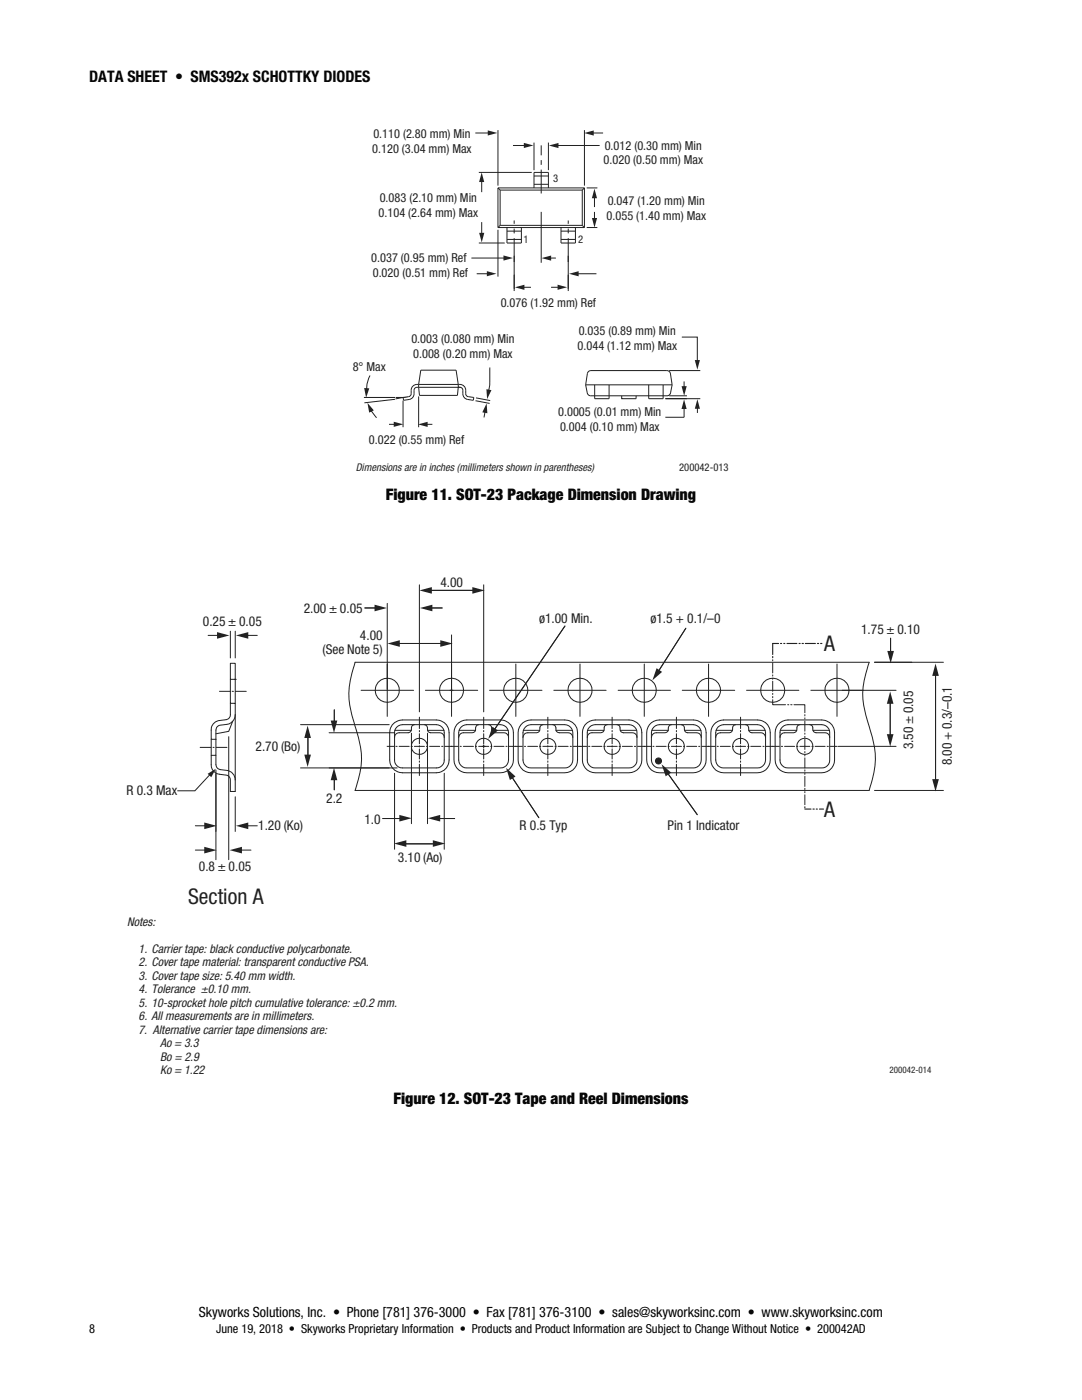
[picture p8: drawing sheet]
<svg xmlns="http://www.w3.org/2000/svg" width="216mm" height="279mm" viewBox="0 0 216 279" stroke-linecap="round" stroke-linejoin="round" font-family="sans-serif">
<g fill="none" stroke="#231f20" stroke-width=".2">
<path d="M99.4 37.5v7.9M99.4 37.5l.4 .4M99.4 37.5h17.2M99.8 37.9v7.1M99.8 37.9h16.4M106.6 37.5v-3.1h2.8v3.1M106.6 35.1h2.8M106.6 36.8h2.8M116.2 37.9v7.1M116.6 37.5v7.9M116.6 37.5l-.4 .4M99.4 45.4h17.2"/>
<path d="M99.8 45h16.4M99.8 45l-.4 .4M101.2 47.8h2.8M101.2 46.1h2.8M104 45.4v3.1h-2.8v-3.1M111.9 45.4v3.1h2.9v-3.1M111.9 47.8h2.9M111.9 46.1h2.9M116.2 45l.4 .4M82.5 76.9l.7-.2h8.6a1.35 1.35 0 0 1 1.1 1.9l.3 .5 1.3 .2-.1 .6a1.97 1.97 0 0 1-1.9-.7l-.2-1.6-.5-.3h-8.6l-.5 .3-.1 .3a1.38 1.38 0 0 1-1 1.8l-1.1 .2-.1-.6 1.4-.2 .2-.5a1.57 1.57 0 0 1 .5-1.7zM83.5 76.7l.5-2.8h7l.4 3.4h.5M83.5 76.7l.2 2.2h7.6l.1-1.6"/>
<path d="M116.9 76.8h17.2M118.7 76.8v2.8h2.8v-2.8M124.1 79v.6h2.8v-.6M129.4 76.8v2.8h2.9v-2.8M134.1 76.8l-.3-2.2a.72 .72 0 0 0-.7-.6h-15.2a.72 .72 0 0 0-.7 .6l-.3 2.2M134.1 76.8l-.3 1.6a.72 .72 0 0 1-.7 .6h-15.2a.72 .72 0 0 1-.7-.6l-.3-1.6M139.2 81.2v1.2"/>
</g>
<path d="M139.2 79.7l.5 1.9h-1.1z" fill="#231f20"/>
<path d="M136 67.3h3.1v4.9" fill="none" stroke="#231f20" stroke-width=".2"/>
<path d="M138.6 71.9h1.1l-.6 1.9z" fill="#231f20"/>
<path d="M132.8 79.6h6.9M133.5 74h6.2M74 81.8l1.1 1.6" fill="none" stroke="#231f20" stroke-width=".2"/>
<path d="M73.3 80.4l1.3 1.5-.9 .4z" fill="#231f20"/>
<path d="M73.8 74.9l-.5 1.4-.2 1.5" fill="none" stroke="#231f20" stroke-width=".2"/>
<path d="M72.7 77.4l1 .1-.6 1.9z" fill="#231f20"/>
<path d="M118.6 39.2v2.1M72.6 79.3h6.3M78.8 79.7l-6.1 .7M79 79.3h1.4l-1.5 .3" fill="none" stroke="#231f20" stroke-width=".2"/>
<path d="M118.6 37.7l.5 1.9h-1z" fill="#231f20"/>
<path d="M118.6 42.3v1.6" fill="none" stroke="#231f20" stroke-width=".2"/>
<path d="M118.1 43.5h1l-.5 1.9z" fill="#231f20"/>
<path d="M117.1 37.5h2.1M117.1 45.4h2.1M97.7 73.3v3.5l-.2 1.3" fill="none" stroke="#231f20" stroke-width=".2"/>
<path d="M97.1 77.7l1 .2-.9 1.7z" fill="#231f20"/>
<path d="M96.8 82l-.2 1.3" fill="none" stroke="#231f20" stroke-width=".2"/>
<path d="M97.1 80.5l.1 2-1-.2z" fill="#231f20"/>
<path d="M94.9 80l2.8 .5M95 79.4l2.8 .5M85 84.7h1.3" fill="none" stroke="#231f20" stroke-width=".2"/>
<path d="M83.4 84.7l1.9-.5v1z" fill="#231f20"/>
<path d="M77.6 84.7h1.3" fill="none" stroke="#231f20" stroke-width=".2"/>
<path d="M78.6 84.2l1.9 .5-1.9 .5z" fill="#231f20"/>
<path d="M80.4 79.9v5.4M83.5 79.1v6.2M136.5 81.3v2h-3.7" fill="none" stroke="#231f20" stroke-width=".2"/>
<path d="M136.5 79.7l.5 1.9h-1z" fill="#231f20"/>
<path d="M136.5 76.1v1.3" fill="none" stroke="#231f20" stroke-width=".2"/>
<path d="M136 77.1h1l-.5 1.9z" fill="#231f20"/>
<path d="M110 57.3h1.6M132.8 79.6h4.3M133.5 79h3.6" fill="none" stroke="#231f20" stroke-width=".2"/>
<path d="M111.3 56.8l1.9 .5-1.9 .5z" fill="#231f20"/>
<path d="M104.3 57.3h1.6" fill="none" stroke="#231f20" stroke-width=".2"/>
<path d="M102.7 57.3l1.9-.5v1.1z" fill="#231f20"/>
<path d="M102.6 51v7.1M113.4 51v7.1M115.1 54.6h3.9" fill="none" stroke="#231f20" stroke-width=".2"/>
<path d="M113.6 54.6l1.9-.5v1.1z" fill="#231f20"/>
<path d="M94.1 51.5h6.7" fill="none" stroke="#231f20" stroke-width=".2"/>
<path d="M100.5 51l1.9 .5-1.9 .5z" fill="#231f20"/>
<path d="M95.1 54.6h2.4M108 42.3v10.1M113.4 54.8v2.9" fill="none" stroke="#231f20" stroke-width=".2"/>
<path d="M97.1 54.1l2 .5-2 .5z" fill="#231f20"/>
<path d="M109.6 51.5h1.3" fill="none" stroke="#231f20" stroke-width=".2"/>
<path d="M108.1 51.5l1.9-.5v1z" fill="#231f20"/>
<path d="M96.1 36v2.3M99.4 45.9v9.3M102.6 54.8v2.9" fill="none" stroke="#231f20" stroke-width=".2"/>
<path d="M108 38.6v-9.6M102.6 52.3v-8.3M113.4 52.3v-8.3" fill="none" stroke="#231f20" stroke-width=".2" stroke-dasharray="4.8 1 1 1" stroke-linecap="butt"/>
<path d="M96.1 34.4l.5 1.9h-1z" fill="#231f20"/>
<path d="M96.1 44.3v2.5" fill="none" stroke="#231f20" stroke-width=".2"/>
<path d="M95.6 46.5h1l-.5 1.9z" fill="#231f20"/>
<path d="M94.9 26.5h2.8M95.5 34.4h10.6M95.5 48.5h5.2" fill="none" stroke="#231f20" stroke-width=".2"/>
<path d="M97.3 26l1.9 .5-1.9 .5z" fill="#231f20"/>
<path d="M118.1 26.5h2.2" fill="none" stroke="#231f20" stroke-width=".2"/>
<path d="M116.6 26.5l1.9-.5v1.1z" fill="#231f20"/>
<path d="M99.4 26v11.1M111.1 29h8.5M116.6 26v11.1" fill="none" stroke="#231f20" stroke-width=".2"/>
<path d="M109.5 29l1.9-.5v1.1z" fill="#231f20"/>
<path d="M102.4 29h2.5" fill="none" stroke="#231f20" stroke-width=".2"/>
<path d="M104.5 28.5l1.9 .5-1.9 .5z" fill="#231f20"/>
<path d="M106.6 28.5v5.5M109.4 28.5v5.5" fill="none" stroke="#231f20" stroke-width=".2"/>
<path d="M78.6 168.3l2.5-.6v1.3z" fill="#231f20"/>
<path d="M79.7 168.4h7.5" fill="none" stroke="#231f20" stroke-width=".2"/>
<g fill="#231f20">
<path d="M86.4 167.7l2.4 .6-2.4 .7z"/>
<path d="M66 143.8h1.3l-.7 2.5z"/>
</g>
<path d="M66.7 141.6v2.8M66.7 154.9v2.8" fill="none" stroke="#231f20" stroke-width=".2"/>
<g fill="#231f20">
<path d="M66.6 153.2l.7 2.5h-1.3z"/>
<path d="M60.7 150.6h1.3l-.6 2.5z"/>
</g>
<path d="M61.4 146.5v4.8" fill="none" stroke="#231f20" stroke-width=".2"/>
<g fill="#231f20">
<path d="M61.4 144.8l.6 2.5h-1.3z"/>
<path d="M85.4 163.3l2.4-.7v1.4z"/>
</g>
<path d="M76.4 163.4h4.2M86.5 163.4h4.2" fill="none" stroke="#231f20" stroke-width=".2"/>
<g fill="#231f20">
<path d="M79.7 162.6l2.5 .7-2.5 .7z"/>
<path d="M83.8 121.3l2.5-.6v1.3z"/>
</g>
<path d="M72.8 121.3h3M85.3 121.3h3" fill="none" stroke="#231f20" stroke-width=".2"/>
<g fill="#231f20">
<path d="M74.7 120.7l2.5 .6-2.5 .7z"/>
<path d="M177.6 138l.7 2.5h-1.3z"/>
</g>
<path d="M177.6 139.4v7.9" fill="none" stroke="#231f20" stroke-width=".2"/>
<g fill="#231f20">
<path d="M177 146.5h1.3l-.7 2.5z"/>
<path d="M186.7 132.4l.6 2.5h-1.3z"/>
</g>
<path d="M186.7 133.5v22.8" fill="none" stroke="#231f20" stroke-width=".2"/>
<g fill="#231f20">
<path d="M186 155.5h1.3l-.6 2.5z"/>
<path d="M83.7 117.8l2.5-.6v1.3z"/>
</g>
<path d="M85.6 117.8h9.4" fill="none" stroke="#231f20" stroke-width=".2"/>
<g fill="#231f20">
<path d="M94.2 117.2l2.5 .6-2.5 .7z"/>
<path d="M77.3 128.4l2.5-.6v1.3z"/>
</g>
<path d="M79.2 128.4h9.4" fill="none" stroke="#231f20" stroke-width=".2"/>
<g fill="#231f20">
<path d="M87.9 127.8l2.4 .6-2.4 .7z"/>
<path d="M177.1 129.9h1.3l-.7 2.5z"/>
</g>
<path d="M41.5 126.8h2.9M49.1 126.8h2.2M177.7 127.3v3.5" fill="none" stroke="#231f20" stroke-width=".2"/>
<g fill="#231f20">
<path d="M47.1 126.8l2.4-.6v1.3z"/>
<path d="M43.3 126.2l2.5 .6-2.5 .7z"/>
</g>
<path d="M39 164.8h2.9M49.1 164.8h2.2" fill="none" stroke="#231f20" stroke-width=".2"/>
<g fill="#231f20">
<path d="M47.1 164.8l2.4-.6v1.3z"/>
<path d="M40.8 164.2l2.4 .6-2.4 .7z"/>
</g>
<path d="M39 169.7h2.9M47.8 169.7h2.3" fill="none" stroke="#231f20" stroke-width=".2"/>
<g fill="#231f20">
<path d="M45.8 169.7l2.5-.7v1.3z"/>
<path d="M40.8 169l2.4 .7-2.4 .6z"/>
<path d="M112.7 124.9l-14.2 20.9z"/>
</g>
<path d="M112.7 124.9l-14.2 20.9" fill="none" stroke="#231f20" stroke-width=".2"/>
<g fill="#231f20">
<path d="M98.3 145l1.1 .8-2 1.6z"/>
<path d="M136.9 125.4l-5.6 8.7z"/>
</g>
<path d="M136.9 125.4l-5.6 8.7" fill="none" stroke="#231f20" stroke-width=".2"/>
<g fill="#231f20">
<path d="M131 133.4l1.1 .7-1.9 1.7z"/>
<path d="M133.1 154.2l6 8.4z"/>
</g>
<path d="M133.1 154.2l6 8.4" fill="none" stroke="#231f20" stroke-width=".2"/>
<g fill="#231f20">
<path d="M132 152.5l1.9 1.7-1.1 .7z"/>
<path d="M102.1 154.9l5.4 8.3z"/>
</g>
<path d="M102.1 154.9l5.4 8.3" fill="none" stroke="#231f20" stroke-width=".2"/>
<g fill="#231f20">
<path d="M101 153.2l1.9 1.8-1.2 .7z"/>
<path d="M41.4 154.4l1.7-1-.9 1.7z"/>
</g>
<g fill="none" stroke="#231f20" stroke-width=".2">
<path d="M83.7 116.7v25.4M96.5 116.7v25.4M43.8 138h2.1M46 126v5.3M46 135.6v4.8h.9v2.3M46 132.4h.9v3.2h-.9zM46.3 138h.3M46.9 126v5.3M46.9 135.6h.1M46.9 135.6v4.8M47 138h2.1M70.9 132.2h102.5a16.6 16.6 0 0 0 0 12.7 16.7 16.7 0 0 1 .4 11.4l-.4 1.5h-102.5a16.6 16.6 0 0 0 0-12.9 16.6 16.6 0 0 1-.5-11.3z"/>
<path d="M72.1 137.8h10.4M77.3 120.4v22.6M84.9 137.8h10.4M90.1 126.7v16.3M97.7 137.8h10.4M102.9 132.5v10.5M110.5 137.8h10.4M115.7 132.5v10.5M123.3 137.8h10.5M128.6 132.5v10.5M136.1 137.8h10.5M141.4 132.5v10.5"/>
<path d="M149 137.8h10.4M154.2 139.6v1h2.5M154.2 131.7v.2M154.2 132.3v2M154.2 134.7v.2M154.2 135.3v.3M154.2 136v2M154.2 138.4v.2M154.2 139v.3M161.8 137.8h17M167 132.5v10.5M174.5 132.2h13.7"/>
<path d="M39.9 149.2h2.2M42.1 147.5v3.2M42.3 154.2l-3.4 3.6h-3.5M42.5 149.2h.2M43.1 153.7v17.9M43.1 147.5v3.2h-1a3.5 3.5 0 0 0 .5 3.2 3.3 3.3 0 0 0 2.8 .9l.5 .6 .1 2.6h.9v-2.3a1.92 1.92 0 0 0-1.6-1.9l-1.6-.3a.98 .98 0 0 1-.6-.9v-1.9M43.1 149.2h2.2M45.6 147v24.6M46 140.4l-.1 2.6a.96 .96 0 0 1-.8 .6 2.83 2.83 0 0 0-2.8 1.2l-.1 .4-.1 2.3h1M46.4 144l-.8 2-2.5 .4M46.9 159v6.9M46.9 142.7v13"/>
<path d="M46.9 142.7a1.96 1.96 0 0 1-1.6 1.9l-1.6 .2a.97 .97 0 0 0-.6 .9v1.8M60 144.6h17.7M65.7 146.2h12.9M77.2 149h1.4M78.5 144.4a2.85 2.85 0 0 1 1.8-.7h6.8a2.53 2.53 0 0 1 2.5 2.5v5.5a2.55 2.55 0 0 1-2.5 2.5h-6.8a2.55 2.55 0 0 1-2.5-2.5v-5.5a2.57 2.57 0 0 1 .7-1.8zM78.7 154.3v15.2M78.8 145.8h3.3M79 149h.2M79.2 145.1l.3-.3 .8-.2h6.8a1.6 1.6 0 0 1 1.5 1.6v5.5a1.55 1.55 0 0 1-1.5 1.6h-6.8a1.55 1.55 0 0 1-1.6-1.6v-5.5l.1-.4zM79.2 153.3h-19.2M79.6 149h2M82 149h.3"/>
<path d="M82.1 146.3v18.1M82.7 149h2M82.7 144.6a.7 .7 0 0 0-.6 1 .66 .66 0 0 1-.7 .6h-1.7a.91 .91 0 0 0-1 1M83.7 143.1v2.3M83.7 145.8v.2M83.7 146.4v2M83.7 148.8v.3M83.7 149.5v2M83.7 151.9v.2M83.7 152.5v2.3M84.7 144.6a.96 .96 0 0 1 .6 1.3l.6 .3h1.8a.91 .91 0 0 1 .9 1M85.1 149h.2"/>
<path d="M85.3 145.8h3.3M85.3 146.3v18.1M85.7 149h2M88.1 149h.3M88.6 154.3v15.2M88.8 149h2.6M91.1 144.6a2.77 2.77 0 0 1 2-.9h6.8a2.57 2.57 0 0 1 2.5 2.5v5.5a2.62 2.62 0 0 1-2.5 2.5h-6.8a2.56 2.56 0 0 1-2.5-2.5v-5.5l.1-.5zM91.6 145.8h3.3M91.8 149h.2M92 145.1l.3-.3 .8-.2h6.8a1.6 1.6 0 0 1 1.6 1.6v5.5a1.55 1.55 0 0 1-1.6 1.6h-6.8a1.6 1.6 0 0 1-1.6-1.6v-5.5l.3-.8zM92.5 149h2M94.9 149h.2"/>
<path d="M95.5 149h2M95.5 144.6a.96 .96 0 0 0-.6 1.3l-.7 .3h-1.7a.95 .95 0 0 0-1 1M96.5 143.1v2.3M96.5 145.8v.2M96.5 146.4v2M96.5 148.7v.5M96.5 149.5v2M96.5 151.9v.2M96.5 152.5v2.3M97.5 144.6a.73 .73 0 0 1 .6 1 .66 .66 0 0 0 .7 .6h1.7a.91 .91 0 0 1 1 1M97.9 149h.2M98.1 145.8h3.3"/>
<path d="M98.6 149h2M101 149h.2M104 144.6a2.63 2.63 0 0 1 2-.9h6.7a2.51 2.51 0 0 1 2.5 2.5v5.5a2.55 2.55 0 0 1-2.5 2.5h-6.7a2.55 2.55 0 0 1-2.6-2.5v-5.5l.2-1.1zM104.2 149h-2.6M104.4 145.8h3.3M104.6 149h.3M104.8 145.1l.4-.3 .8-.2h6.7a1.66 1.66 0 0 1 1.6 1.6v5.5a1.6 1.6 0 0 1-1.6 1.6h-6.7a1.6 1.6 0 0 1-1.6-1.6v-5.5l.2-.8zM105.3 149h2M107.7 149h.2M108.3 149h2M108.4 144.6a.73 .73 0 0 0-.7 1 .66 .66 0 0 1-.6 .6h-1.8a.91 .91 0 0 0-.9 1M109.3 143.1v2.3"/>
<path d="M109.3 145.8v.2M109.3 146.4v2M109.3 148.8v.3M109.3 149.5v2M109.3 151.9v.2M109.3 152.5v2.3M110.3 144.6a.96 .96 0 0 1 .7 1.3l.6 .3h1.7a.95 .95 0 0 1 1 1M110.7 149h.3M110.9 145.8h3.3M111.4 149h2M113.8 149h.2M116.8 144.6a2.77 2.77 0 0 1 2-.9h6.7a2.53 2.53 0 0 1 2.6 2.5v5.5a2.55 2.55 0 0 1-2.6 2.5h-6.7a2.56 2.56 0 0 1-2.6-2.5v-5.5l.1-.5z"/>
<path d="M117.1 149h-2.7M117.3 145.8h3.2M117.4 149h.3M117.6 145.1l.4-.3 .8-.2h6.7a1.6 1.6 0 0 1 1.6 1.6v5.5a1.55 1.55 0 0 1-1.6 1.6h-6.7a1.55 1.55 0 0 1-1.6-1.6v-5.5v-.4zM118.1 149h2M120.5 149h.2M121.1 149h2M121.2 144.6a.7 .7 0 0 0-.6 1 .66 .66 0 0 1-.7 .6h-1.8a.91 .91 0 0 0-.9 1M122.1 143.1v2.3M122.1 145.8v.2M122.1 146.4v2M122.1 148.8v.3"/>
<path d="M122.1 149.5v2M122.1 151.9v.2M122.1 152.5v2.3M123.1 144.6a.7 .7 0 0 1 .6 1 .66 .66 0 0 0 .7 .6h1.8a.91 .91 0 0 1 .9 1M123.5 149h.3M123.8 145.8h3.2M124.2 149h2M126.6 149h.2M127.2 149h2.7M129.6 144.6a2.63 2.63 0 0 1 2-.9h6.7a2.57 2.57 0 0 1 2.6 2.5v5.5a2.62 2.62 0 0 1-2.6 2.5h-6.7a2.51 2.51 0 0 1-2.6-2.5v-5.5l.1-.5zM130.1 145.8h3.3M130.3 149h.2"/>
<path d="M130.5 145.1l.3-.3 .8-.2h6.7a1.6 1.6 0 0 1 1.6 1.6v5.5a1.55 1.55 0 0 1-1.6 1.6h-6.7a1.6 1.6 0 0 1-1.6-1.6v-5.5l.2-.8zM130.9 149h2M133.3 149h.2M134 149h2M134 144.6a.96 .96 0 0 0-.7 1.3l-.6 .3h-1.7a.95 .95 0 0 0-1 1M135 143.1v2.3M135 145.8v.2M135 146.4v2M135 148.8v.3M135 151.9v.2M135 152.5v2.3M135 149.5v2"/>
<path d="M135.9 144.6a.73 .73 0 0 1 .7 1 .66 .66 0 0 0 .6 .6h1.8a.91 .91 0 0 1 .9 1M136.4 149h.2M136.6 145.8h3.3M137 149h2M139.4 149h.2M140.1 149h2.6M142.4 144.6a2.63 2.63 0 0 1 2-.9h6.7a2.5 2.5 0 0 1 2.6 2.5v5.5a2.55 2.55 0 0 1-2.6 2.5h-6.7a2.56 2.56 0 0 1-2.6-2.5v-5.5l.3-1.1zM142.9 145.8h3.2M143.1 149h.2M143.3 145.1l1.1-.5h6.7a1.66 1.66 0 0 1 1.7 1.6v5.5a1.6 1.6 0 0 1-1.7 1.6h-6.7a1.55 1.55 0 0 1-1.6-1.6v-5.5zM143.7 149h2M146.1 149h.3"/>
<path d="M146.8 149h2M146.8 144.6a.73 .73 0 0 0-.6 1 .66 .66 0 0 1-.7 .6h-1.7a.91 .91 0 0 0-1 1M147.8 143.1v2.3M147.8 145.8v.2M147.8 146.4v2M147.8 148.8v.3M147.8 149.5v2M147.8 151.9v.2M147.8 152.5v2.3M148.7 144.6a.96 .96 0 0 1 .7 1.3l.6 .3h1.8a.95 .95 0 0 1 1 1M149.2 149h.2M149.4 145.8h3.3"/>
<path d="M149.8 149h2M152.2 149h.3M152.9 149h2.6M155.2 144.6a2.77 2.77 0 0 1 2-.9h6.8a2.53 2.53 0 0 1 2.5 2.5v5.5a2.55 2.55 0 0 1-2.5 2.5h-6.8a2.55 2.55 0 0 1-2.5-2.5v-5.5v-.5zM155.7 145.8h3.3M155.9 149h.3M156.1 145.1l.3-.3 .8-.2h6.8a1.6 1.6 0 0 1 1.6 1.6v5.5a1.55 1.55 0 0 1-1.6 1.6h-6.8a1.55 1.55 0 0 1-1.6-1.6v-5.5l.1-.4zM156.5 149h2.1M157.2 140.6h.2M157.8 140.6h.2M158.4 140.6h2.2v1.6M158.9 149h.3"/>
<path d="M159.6 149h2M159.6 144.6a.7 .7 0 0 0-.6 1 .66 .66 0 0 1-.6 .6h-1.8a.91 .91 0 0 0-1 1M160.6 142.6v.3M160.6 143.3v.2M160.6 143.9v2M160.6 146.3v.2M160.6 146.9v.3M160.6 147.6v2M160.6 150v.2M160.6 150.6v.3M160.6 151.3v2M160.6 153.6v.3"/>
<path d="M160.6 154.3v.2M160.6 154.9v2M160.6 157.3v.3M160.6 158v.2M160.6 158.6v2M161.6 144.6a.7 .7 0 0 1 .6 1 .66 .66 0 0 0 .6 .6h1.8a.91 .91 0 0 1 1 1M162 149h.3M162.2 145.8h3.3M162.6 149h2M165 149h.3M165.7 149h1.3M167.3 149h11.5"/>
<path d="M174.5 157.8h13.7"/>
<circle cx="77.3" cy="137.8" r="2.4"/>
<circle cx="90.1" cy="137.8" r="2.4"/>
<circle cx="102.9" cy="137.8" r="2.4"/>
<circle cx="115.7" cy="137.8" r="2.4"/>
<circle cx="128.6" cy="137.8" r="2.4"/>
<circle cx="141.4" cy="137.8" r="2.4"/>
<circle cx="154.2" cy="137.8" r="2.4"/>
<circle cx="167" cy="137.8" r="2.4"/>
<circle cx="83.7" cy="149" r="1.61"/>
<circle cx="96.5" cy="148.9" r="1.6"/>
<circle cx="109.3" cy="149" r="1.61"/>
<circle cx="122.1" cy="148.9" r="1.6"/>
<circle cx="135" cy="148.9" r="1.6"/>
<circle cx="147.8" cy="149" r="1.61"/>
<circle cx="160.6" cy="149" r="1.6"/>
</g>
<g fill="none" stroke="#231f20" stroke-width=".22">
<path d="M154.2 131v.3M155.4 128.4h-1.2v2.2M155.7 128.4h.3M156.4 128.4h.2M157 128.4h2M159.4 128.4h.3M160 128.4h.3M160.7 128.4h2M163.1 128.4h.3M163.7 128.4h.3M160.6 161.5h1.2M160.6 161v.2"/>
<path d="M162.2 161.5h.3M162.9 161.5h.2M163.5 161.5h.8"/>
</g>
<circle cx="131.4" cy="151.9" r=".6" fill="#231f20"/>
<circle cx="131.4" cy="151.9" r=".6" fill="none" stroke="#231f20" stroke-width=".2"/>
<g font-size="4.3" fill="#231f20">
<text x="164.4" y="130">A</text>
<text x="164.4" y="163.1">A</text>
<text x="37.5" y="180.4">Section A</text>
</g>
<g font-size="3.2">
<text x="17.8" y="16.4">DATA SHEET • SMS392x SCHOTTKY DIODES</text>
<text x="77" y="99.8">Figure 11. SOT-23 Package Dimension Drawing</text>
<text x="78.5" y="220.3">Figure 12. SOT-23 Tape and Reel Dimensions</text>
</g>
<text font-size="2.8" x="39.7" y="262.8">Skyworks Solutions, Inc. • Phone [781] 376-3000 • Fax [781] 376-3100 • sales@skyworksinc.com • www.skyworksinc.com</text>
<g font-size="2.7" fill="#231f20">
<text x="87.9" y="117.1">4.00</text>
<text x="40.5" y="124.9">0.25 ± 0.05</text>
<text x="60.6" y="122.3">2.00 ± 0.05</text>
<text x="107.6" y="124.3">ø1.00 Min.</text>
<text x="129.8" y="124.4">ø1.5 + 0.1/–0</text>
<text x="64.3" y="130.5">(See Note 5)</text>
<text x="71.8" y="127.8">4.00</text>
<text x="171.8" y="126.4">1.75 ± 0.10</text>
<text x="51" y="149.9">2.70 (Bo)</text>
<text x="182.2" y="149.6" transform="rotate(-90 182.2 149.6)">3.50 ± 0.05</text>
<text x="190" y="152.7" transform="rotate(-90 190 152.7)">8.00 + 0.3/–0.1</text>
<text x="25.2" y="158.6">R 0.3 Max</text>
<text x="65.1" y="160.2">2.2</text>
<text x="51.5" y="165.7">1.20 (Ko)</text>
<text x="72.7" y="164.5">1.0</text>
<text x="103.7" y="165.7">R 0.5 Typ</text>
<text x="133.2" y="165.7">Pin 1 Indicator</text>
<text x="39.7" y="173.8">0.8 ± 0.05</text>
<text x="79.4" y="172.1">3.10 (Ao)</text>
</g>
<g font-size="2.5" fill="#231f20">
<text x="74.5" y="27.6">0.110 (2.80 mm) Min</text>
<text x="120.7" y="29.9">0.012 (0.30 mm) Min</text>
<text x="74.3" y="30.5">0.120 (3.04 mm) Max</text>
<text x="120.4" y="32.8">0.020 (0.50 mm) Max</text>
<text x="75.8" y="40.4">0.083 (2.10 mm) Min</text>
<text x="121.3" y="40.9">0.047 (1.20 mm) Min</text>
<text x="75.5" y="43.4">0.104 (2.64 mm) Max</text>
<text x="121" y="43.8">0.055 (1.40 mm) Max</text>
<text x="74.1" y="52.2">0.037 (0.95 mm) Ref</text>
<text x="74.4" y="55.4">0.020 (0.51 mm) Ref</text>
<text x="99.9" y="61.2">0.076 (1.92 mm) Ref</text>
<text x="82.1" y="68.5">0.003 (0.080 mm) Min</text>
<text x="82.4" y="71.5">0.008 (0.20 mm) Max</text>
<text x="115.2" y="69.8">0.044 (1.12 mm) Max</text>
<text x="115.5" y="66.8">0.035 (0.89 mm) Min</text>
<text x="70.4" y="74.1">8° Max</text>
<text x="111.4" y="83">0.0005 (0.01 mm) Min</text>
<text x="73.6" y="88.7">0.022 (0.55 mm) Ref</text>
<text x="111.8" y="86">0.004 (0.10 mm) Max</text>
</g>
<g font-size="2.5">
<text x="17.8" y="266.1">8</text>
<text x="43.1" y="266.1">June 19, 2018 • Skyworks Proprietary Information • Products and Product Information are Subject to Change Without Notice • 200042AD</text>
</g>
<g font-size="2.4" fill="#231f20">
<text x="25.4" y="184.8">Notes:</text>
<text x="27.7" y="190.2">1. Carrier tape: black conductive polycarbonate.</text>
<text x="27.7" y="192.8">2. Cover tape material: transparent conductive PSA.</text>
<text x="27.7" y="195.5">3. Cover tape size: 5.40 mm width.</text>
<text x="27.7" y="198.2">4. Tolerance ±0.10 mm.</text>
<text x="27.7" y="200.9">5. 10-sprocket hole pitch cumulative tolerance: ±0.2 mm.</text>
<text x="27.7" y="203.6">6. All measurements are in millimeters.</text>
<text x="27.6" y="206.3">7. Alternative carrier tape dimensions are:</text>
<text x="31.9" y="209">Ao = 3.3</text>
<text x="31.9" y="211.7">Bo = 2.9</text>
<text x="31.9" y="214.3">Ko = 1.22</text>
</g>
<g font-size="2.1" fill="#231f20">
<text x="110.4" y="36.4">3</text>
<text x="104.5" y="48.5">1</text>
<text x="115.4" y="48.5">2</text>
<text x="71" y="93.9">Dimensions are in inches (millimeters shown in parentheses)</text>
<text x="135.5" y="94.1">200042-013</text>
</g>
<text font-size="1.8" fill="#231f20" x="177.5" y="214.2">200042-014</text>
</svg>
